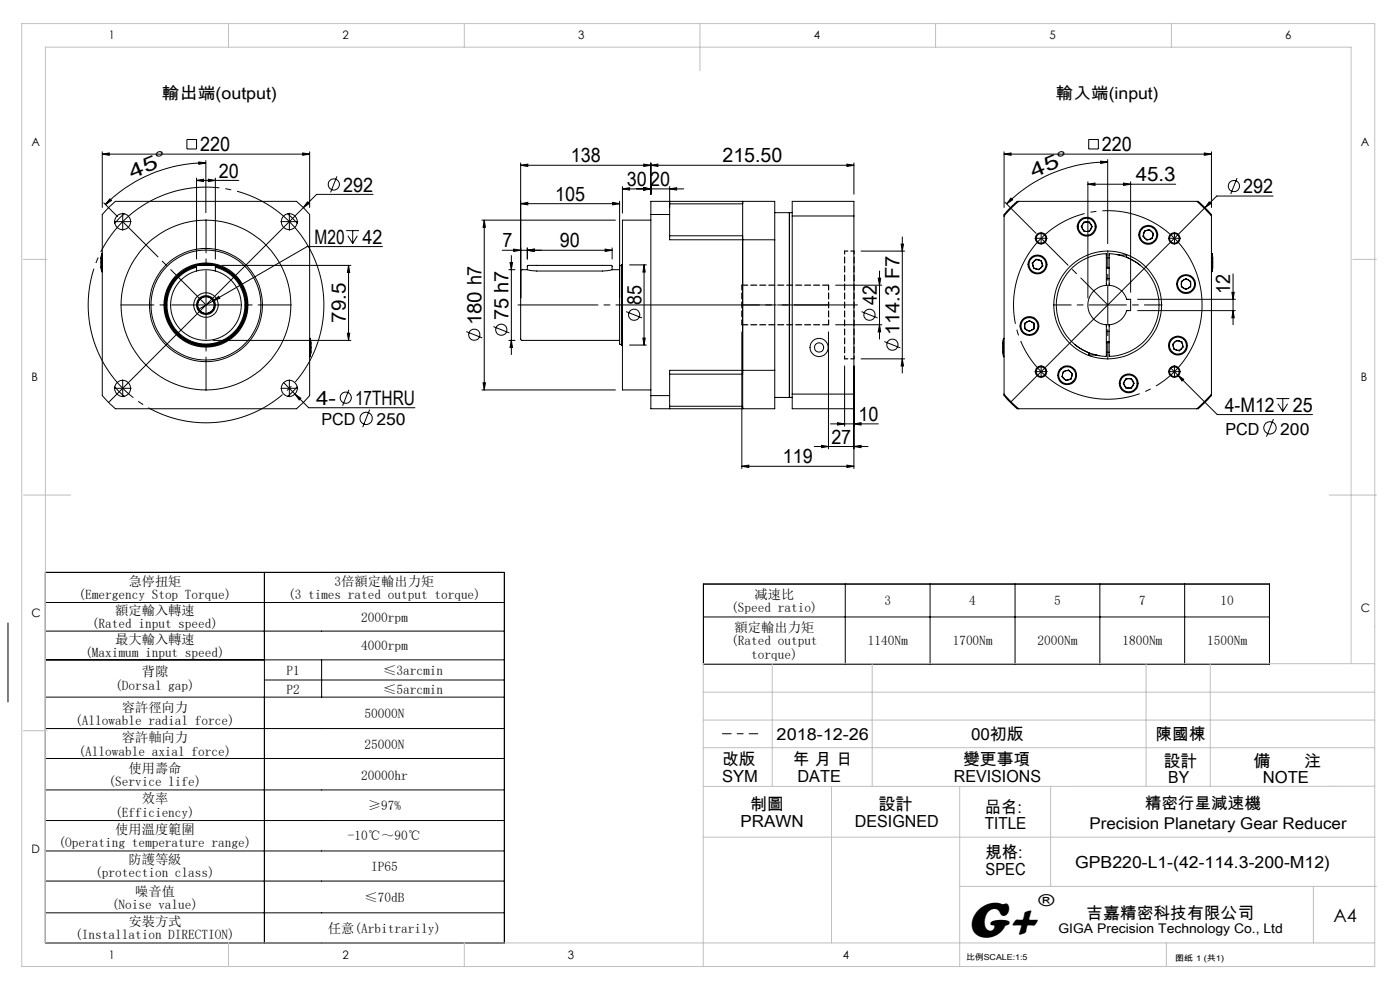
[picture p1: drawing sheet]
<svg xmlns="http://www.w3.org/2000/svg" width="297mm" height="210mm" viewBox="0 0 297 210" stroke-linecap="round" stroke-linejoin="round" font-family="sans-serif">
<g fill="none" stroke="#000" stroke-width=".21">
<path d="M21.7 32.7l1.5-.3v.5zM21.7 32.2v11.8M21.7 32.7h44M39.7 29.6h2v2h-2zM41.7 38.3l1.5-.3v.5zM41.7 37.8v17.2M41.7 38.3h9M42.2 34.4l1.5 .2-1.5 .2zM43.7 34.6a30.1 30.1 0 0 0-21.3 8.8M43.7 34.1v11M44.2 38l1.5 .3-1.5 .2zM45.7 37.8v17.2"/>
<path d="M64.2 32.4l1.5 .3-1.5 .2zM65.7 32.2v11.8M71.5 37.4l-1.4 3.4M110.5 35.1l1.5-.3v.5zM110.5 34.6v28.6M110.5 35.1h70.7M132 39.6v5.6M136.6 34.8l1.5 .3-1.5 .2zM136.6 39.8l1.5 .3-1.5 .2zM138.1 35.1l1.5-.3v.5zM138.1 34.6v6.6M142.1 39.6v4.4"/>
<path d="M179.7 34.8l1.5 .3-1.5 .2zM181.2 34.6v6.6M213 32.7l1.5-.3v.5zM213 32.7h44M213 32.2v11.8M230.8 39.1l1.5-.3v.5zM230.8 38.6v24.6M230.8 39.1h18.6M231 29.6h2v2h-2zM233.5 34.2l1.5 .2-1.5 .3zM235 34.4a30.3 30.3 0 0 0-21.5 8.8M235 33.9v17.8"/>
<path d="M238.3 38.8l1.6 .3-1.6 .2zM239.9 38.6v23.4M255.5 32.4l1.5 .3-1.5 .2zM257 32.2v11.8M262.4 37.8l-1.3 3.4M21.6 53.8l-.2 .9v2l.2 .9M21.6 53.8v3.8M21.6 53.8h.1M21.6 57.6h.1M22 43l2.9 3M22.7 44.4l1.8-1.7h38.4l1.1 1 1.7 1.8v38.4l-1 1.1-1.8 1.7h-38.4l-1.1-1-1.7-1.8v-38.4zM23.3 42.2l.3 .3-1.2 .9z"/>
<path d="M25.9 47h.2M26 46.9v.2M26.3 45.4l-2 1.9M41.7 56.7a8.3 8.3 0 0 0-4.8 12.7 8.3 8.3 0 0 0 13.6 0 8.3 8.3 0 0 0-4.8-12.7M41.7 56.4a8.5 8.5 0 0 0-5 13.1 8.5 8.5 0 0 0 14 0 8.5 8.5 0 0 0-5-13.1M41.7 57.5l.1-1.2h3.8l.1 1.2M41.7 56.4a8.6 8.6 0 0 0-5.1 13.1 8.6 8.6 0 0 0 14.2 0 8.6 8.6 0 0 0-5.2-13.1M42 56.3l1.7-.1 1.7 .1M42.4 56.3h2.6M47 56.3h27.4M61.1 45.4l1.9 1.9M61.3 47h.2"/>
<path d="M61.4 46.9v.2M65.2 42.8l.4 .4-1.3 .9zM73.4 48.9h2.8M73.8 50l1 1.6M73.9 56.3l.3 1.5h-.5zM73.9 56.3v15.9M74.8 48.9v2.7M75.8 50l-1 1.6M79.1 41.2h-11.9l-44.2 44.2M81.1 52.3h-15.9l-20 11.5M102.2 46.7h28.4M102.7 46.7l.3 1.5h-.5z"/>
<path d="M102.7 46.7v36M106.5 53.1h23.4M108 57.2h1.3M108.2 55.7h.5l-.2 1.5zM108.5 54.2v21M109 52.8l1.5 .3-1.5 .2zM110.5 43.2l1.5-.3v.6zM110.5 43.2h20.9M111.9 53.1l1.4-.3v.5zM111.9 57.2h-1.3l-.1 .3v14.5l.1 .2h20.8M111.9 57.2v-.8l.1-.1h17.7l.2 .1v.8M111.9 57.2l2 .3h13.9l2.1-.3"/>
<path d="M111.9 52.6v2.4M128.4 52.8l1.5 .3-1.5 .2zM129.9 52.6v2.4M129.9 57.2h1.5M130 42.9l1.4 .3-1.4 .3zM131.4 42.7v20.5M131.9 56.2v17M131.9 56.2l-.5 .2v16.6l.5 .2M131.9 56.2h.1M132 40.1l1.6-.3v.5zM132 40.1h13.1M133.6 56.2h3.5"/>
<path d="M136.6 56.2l.3 1.5h-.5zM136.6 56.2v17M138.1 45.5v-2.8h26.3v8.2M138.1 46.7h-6.1v36h6.1M138.1 45.5v38.4M138.1 45.5h4M142.1 40.1l1.4-.3v.5zM142.1 43.2h15.5v-.5v8.2M142.1 42.7v2.8M142.1 50h15.5v.9M142.1 45.5v5.4h22.3M157.6 50.9v27.7"/>
<path d="M164.4 45.1h3.7M164.4 50.9v27.7M167.5 45.1v39.2zM168.1 45.8v-3.1h13.1v3.1M168.1 45.8v37.8M168.1 45.8h13.1M181.2 45.8v53.6M182.7 53.3h9.2M186.3 59h.5l-.2 1.5zM186.6 57.5v14.4M191.2 51.8h.5l-.3 1.5zM191.4 50.3v28.8"/>
<path d="M213.2 42.9l6.6 6.6M213.6 44.8l2.2-2.1h38.4l.4 .3 2.4 2.5v38.4l-.7 .8-2.1 2h-38.4l-.4-.3-2.4-2.5v-38.4zM214.5 42l.3 .4-1.3 .8zM216.1 42.7l-3.1 3.1M219 55.8l.8-.8 1.1 .3 .3 1.1-.8 .8-1.1-.3zM220.7 50.6h.2M220.8 50.5v.2M230 47.1h1.1l.6 1-.6 1h-1.1l-.6-1zM234.7 59.1h.6M234.7 56.9h.6M234.7 56.7h.6M234.7 54.7h.6"/>
<path d="M237 54l-1.7-.2v6.7M237 54h.1M237 54a11 11 0 0 1 4.1 1.7M237 54l.5 .1M237.5 54.1h1.5v.5l2.1 1.1M241.1 55.7l.8 .6M241.9 56.3a10.9 10.9 0 0 1 3.4 11.9 10.9 10.9 0 0 1-10 7.4v-6.7M242.8 49l1.1-.3 .8 .8-.3 1.1-1.1 .3-.8-.8zM249 50.6h.2M249.1 50.5v.2M250.6 59.7l1-.6 1 .6v1.1l-1 .6-1-.6zM253.9 42.7l3.1 3.1"/>
<path d="M255.6 44.1l-41.3 41.3M256.5 42.8l.4 .4-1.3 .9zM257 53.8h.1M257 57.6h.1M257.1 53.8l.2 .8v2.2l-.2 .8M257.1 53.8v3.8M261.6 58.1v10.8M270.1 41.6h-12l-2.5 2.5M43.6 64.7h.2M43.7 64.6v.2M45.2 63.8l1.2-.9 .2 .4zM45.2 63.8l-3 1.8"/>
<path d="M45.2 72.2h29.2M65.7 71.8h.1M65.7 75.7h.1M65.8 71.8l.2 .9v2l-.2 1M65.8 71.8v3.9M73.7 70.7h.5l-.3 1.5zM98.9 70.3l3.4 1.4M104.7 69.3l3.4 1.3M108 72.2h1.3M108.5 72.2l.2 1.5h-.5zM131.9 73.2h.1M132.8 66.1l3.4 1.3"/>
<path d="M133.6 73.2h3.5M136.4 71.7h.5l-.3 1.5zM157.4 70.4v29M157.6 78.6v8.1v-.5h-15.5M157.6 78.6v.8h-15.5M164.4 78.6v8.1h-26.3v-2.8M164.4 78.6h-22.3v5.3M175.8 70.4v24.8M177.3 68.9h9.8M177.3 60.5h9.8M179.2 77.6v12.8M182.7 76.1h9.2"/>
<path d="M182.8 66.1l3.4 1.3M186.6 68.9l.2 1.5h-.5zM187.6 72.5l3.4 1.3M191.4 76.1l.3 1.5h-.5zM212.9 71.8l-.2 .9v2l.2 1M212.9 71.8v3.9M212.9 71.8h.1M212.9 75.7h.1M217.4 68.6l1-.6 1 .6v1.1l-1 .6-1-.6zM220.7 78.8h.2M220.8 78.7v.2M225.6 78.8l1.1-.3 .8 .8-.3 1.1-1.1 .3-.8-.8z"/>
<path d="M228.1 73.1a11.4 11.4 0 0 0 4.9 2.3M228.1 73.1l1.2 .9 1.7 .9v.4h1.5M232.4 75.3l.6 .1M233 75.4h.1M234.7 68.9v6.7l-1.7-.2M234.7 60.5v-6.6a10.3 10.3 0 0 0-8.4 4.2 10.9 10.9 0 0 0 1.8 15M234.7 60.5a4.2 4.2 0 0 0-3.9 4.2 4.2 4.2 0 0 0 3.9 4.2M234.7 70.3h.6M234.7 72.5h.6M234.7 68.9h.6M234.7 60.5h.6M234.7 72.7h.6"/>
<path d="M234.7 74.7h.6M234.9 64.7h.2M235 64.6v.2M235.3 60.5a4.5 4.5 0 0 1 3.8 3h.8v2.4h-.8a4.4 4.4 0 0 1-3.8 3M241.3 65.9h20.8M241.3 63.5h20.8M248.4 78.1l9.8 9.8h20.2M248.8 73l.8-.8 1.1 .3 .3 1.1-.8 .8-1.1-.3zM249 78.8h.2M249.1 78.7v.2M249.9 79.6l1.2 .9-.3 .3zM261.3 62h.5l-.2 1.5z"/>
<path d="M261.6 65.9l.2 1.5h-.5zM24.3 82.1l2 2M25.9 82.4h.2M26 82.3v.2M60.2 81.2l2.4 2.4M61.3 82.4h.2M61.4 82.3v.2M62.6 83.6l1.2 .9-.3 .3zM62.6 83.6l2.9 2.9h22.5M63 82.1l-1.9 2M74 82.7l-1.3 3.4M78.4 86.9l-1.5 3.7"/>
<path d="M102.2 82.7h28.4M102.5 81.2h.5l-.3 1.5zM138.1 83.9h4M142.1 83.9v2.8M157.4 98.9l1.5-.2v.5zM157.4 98.9h23.8M164.4 84.3h3.7M168.1 83.6h13.1v3.1h-13.1zM172.8 94.7h11.3M174.3 94.5l1.5 .2-1.5 .3zM176.2 89.9h10.1M177.7 89.7l1.5 .2-1.5 .3z"/>
<path d="M179.7 98.7l1.5 .2-1.5 .3zM181.2 89.9l1.5-.2v.5zM181.2 94.7l1.5-.2v.5zM213 83.6l3.1 3.1M238.9 80.3h1.1l.6 1-.6 1h-1.1l-.6-1zM257 83.6l-3.1 3.1M270.2 88.9l-1.5 3.7M270.8 84.6h2.7M271.1 85.6l1 1.7M272.1 84.6v2.7M273.2 85.6l-1.1 1.7M1.7 132.1v16.8"/>
<path d="M9.6 121.4h97.4v78.6h-97.4zM9.6 127.8h97.4M9.6 133.9h97.4M9.6 140h97.4M56.1 121.4v78.6M68.2 140v7.9M149.2 123.9h120.1v17h-120.1zM149.2 130.9h120.1M179.3 123.9v17M197.3 123.9v17M215.3 123.9v17M233.3 123.9v17"/>
<path d="M251.3 123.9v17M9.6 147.9h97.4M9.6 154.5h97.4M56.1 144.2h50.9M9.6 160.9h97.4M9.6 167.6h97.4M9.6 174.1h97.4M9.6 180.5h97.4M9.6 186.9h97.4M9.6 193.6h97.4"/>
<circle cx="70.8" cy="39.1" r="1.19"/>
<circle cx="261.8" cy="39.5" r="1.19"/>
<circle cx="26" cy="47" r="1.7"/>
<circle cx="61.4" cy="47" r="1.7"/>
<circle cx="220.1" cy="56.1" r="2.01"/>
<circle cx="220.1" cy="56.1" r="1.79"/>
<circle cx="220.1" cy="56.1" r="1"/>
<circle cx="220.8" cy="50.6" r="1.02"/>
<circle cx="220.8" cy="50.5" r="1.21"/>
<circle cx="230.5" cy="48.1" r="1.81"/>
<circle cx="230.5" cy="48.1" r="1.01"/>
<circle cx="230.5" cy="48.1" r="2.01"/>
<circle cx="243.6" cy="49.8" r="2.01"/>
<circle cx="243.6" cy="49.8" r=".99"/>
<circle cx="243.6" cy="49.8" r="1.79"/>
<circle cx="249.1" cy="50.6" r="1.02"/>
<circle cx="249.1" cy="50.6" r="1.2"/>
<circle cx="43.7" cy="64.7" r="1.82"/>
<circle cx="43.7" cy="64.7" r="12"/>
<circle cx="43.7" cy="64.7" r="8.9"/>
<circle cx="43.7" cy="64.7" r="1.75"/>
<circle cx="43.7" cy="64.7" r="8.7"/>
<circle cx="43.7" cy="64.7" r="2.6"/>
<circle cx="43.7" cy="64.7" r="7.5"/>
<circle cx="43.7" cy="64.7" r="11.7"/>
<circle cx="43.7" cy="64.7" r="18"/>
<circle cx="43.7" cy="64.7" r="2"/>
<circle cx="100.6" cy="71" r="1.19"/>
<circle cx="106.3" cy="69.9" r="1.2"/>
<circle cx="134.5" cy="66.8" r="1.19"/>
<circle cx="173.8" cy="73.7" r=".98"/>
<circle cx="173.8" cy="73.7" r="1.93"/>
<circle cx="184.4" cy="66.8" r="1.2"/>
<circle cx="189.3" cy="73.1" r="1.19"/>
<circle cx="218.4" cy="69.2" r="1.79"/>
<circle cx="218.4" cy="69.2" r=".99"/>
<circle cx="218.4" cy="69.1" r="2"/>
<circle cx="220.8" cy="78.8" r="1.03"/>
<circle cx="220.8" cy="78.8" r="1.21"/>
<circle cx="226.4" cy="79.6" r=".99"/>
<circle cx="226.4" cy="79.6" r="1.81"/>
<circle cx="226.4" cy="79.6" r="1.99"/>
<circle cx="235" cy="64.7" r="11.4"/>
<circle cx="249.1" cy="78.8" r="1.2"/>
<circle cx="249.1" cy="78.8" r="1.03"/>
<circle cx="249.9" cy="73.3" r=".99"/>
<circle cx="249.9" cy="73.3" r="1.8"/>
<circle cx="249.9" cy="73.3" r="2"/>
<circle cx="251.6" cy="60.3" r=".99"/>
<circle cx="251.6" cy="60.2" r="1.8"/>
<circle cx="251.6" cy="60.3" r="2.01"/>
<circle cx="26" cy="82.4" r="1.7"/>
<circle cx="61.4" cy="82.4" r="1.7"/>
<circle cx="73.3" cy="84.4" r="1.2"/>
<circle cx="77.7" cy="88.7" r="1.31"/>
<circle cx="239.4" cy="81.3" r="1.8"/>
<circle cx="239.4" cy="81.3" r="1"/>
<circle cx="239.5" cy="81.3" r="2"/>
<circle cx="269.4" cy="90.8" r="1.3"/>
</g>
<path d="M67.6 57.4a25 25 0 0 0-41.9-10.1 25 25 0 0 0 11.5 41.5 25 25 0 0 0 30.8-30.1l-.4-1.3" fill="none" stroke="#000" stroke-width=".21" stroke-dasharray="30.5 1.3 1.3 1.3" stroke-dashoffset="5.3" stroke-linecap="butt"/>
<path d="M254.1 58.8a20 20 0 0 0-33.4-8.1 20 20 0 0 0 9 33.3 20 20 0 0 0 24.8-23.9l-.4-1.3" fill="none" stroke="#000" stroke-width=".21" stroke-dasharray="30.5 1.3 1.3 1.3" stroke-dashoffset="3.8" stroke-linecap="butt"/>
<path d="M181.9 64.7h-72" fill="none" stroke="#000" stroke-width=".21" stroke-dasharray="30.5 1.3 1.3 1.3" stroke-dashoffset="13.5"/>
<g fill="none" stroke="#000" stroke-width=".21" stroke-dasharray="30.5 1.3 1.3 1.3">
<path d="M25.8 47h-1.6M26 46.8v-1.6M26 47.2v1.6M26.2 47h1.6M61.2 47h-1.6M61.4 46.8v-1.6M61.4 47.2v1.6M61.6 47h1.6M220.7 50.5h-1.1M220.9 50.3v-1.1M220.9 50.7v1.2M221.1 50.5h1.1"/>
<path d="M249 50.5h-1.2M249.2 50.3v-1.1M249.2 50.7v1.2M249.4 50.5h1.1M220.7 78.8h-1.1M220.9 78.6v-1.1M220.9 79v1.1M221.1 78.8h1.1M249 78.8h-1.2M249.2 78.6v-1.1M249.2 79v1.1M249.4 78.8h1.1"/>
<path d="M25.8 82.4h-1.6M26 82.2v-1.6M26 82.6v1.6M26.2 82.4h1.6M61.2 82.4h-1.6M61.4 82.2v-1.6M61.4 82.6v1.6M61.6 82.4h1.6"/>
</g>
<path d="M234.8 64.7h-11.3M235 64.5v-11.3M235 64.9v11.3M235.2 64.7h11.3" fill="none" stroke="#000" stroke-width=".21" stroke-dasharray="30.5 1.3 1.3 1.3" stroke-dashoffset="26.7"/>
<path d="M43.5 64.7h-17.9M43.7 64.5v-17.9M43.7 64.9v17.9M43.9 64.7h17.9" fill="none" stroke="#000" stroke-width=".21" stroke-dasharray="30.5 1.3 1.3 1.3" stroke-dashoffset="23.4"/>
<path d="M153.3 155.6h7.5" fill="none" stroke="#000" stroke-width=".21" stroke-dasharray="30.5 1.3 1.3 1.3" stroke-dashoffset="28.6"/>
<path d="M26 47l17.7 17.7" fill="none" stroke="#000" stroke-width=".21" stroke-dasharray="30.5 1.3 1.3 1.3" stroke-dashoffset="19.9"/>
<path d="M220.9 50.5l14.1 14.2" fill="none" stroke="#000" stroke-width=".21" stroke-dasharray="30.5 1.3 1.3 1.3" stroke-dashoffset="22.4"/>
<path d="M157.4 64.7h18.4" fill="none" stroke="#000" stroke-width=".21" stroke-dasharray="30.5 1.3 1.3 1.3" stroke-dashoffset="23.2"/>
<path d="M157.4 60.5h18.4M157.4 68.9h18.4" fill="none" stroke="#000" stroke-width=".25" stroke-dasharray="1.3 .6"/>
<path d="M157.4 60.5v8.4M175.8 60.5v8.4" fill="none" stroke="#000" stroke-width=".25" stroke-dasharray="1.3 .6" stroke-dashoffset=".2"/>
<path d="M179.2 53.3h2M179.2 53.3v22.8M181.2 53.3v22.8M179.2 76.1h2" fill="none" stroke="#000" stroke-width=".25" stroke-dasharray="1.3 .6" stroke-dashoffset=".6"/>
<g fill="none" stroke="#c0c0c0" stroke-width=".21">
<path d="M4.6 5h287v200h-287zM48.5 5v5M98.5 5v5M148.5 5v10M198.5 5v5M248.5 5v5M5 55h5M287 55h5M5 105h10M282 105h10M5 155h5M149.2 152.7h142.4"/>
<path d="M149.2 146.8h142.4M149.2 158.6h142.4M163.8 140.8v26M185 140.8v26M243.1 140.8v26M256.8 140.8v26M286.6 140.8v-130.8h-277v190h282M291.6 140.8h-142.4v64.2M149.2 177.6h142.4M176.4 166.8v33.2M203.6 166.8v38.2M222.9 166.8v21.2"/>
<path d="M291.6 166.8h-142.4M203.6 188h88.4M278.6 188v12M48.5 200v5M98.5 200v5M247.4 200v5"/>
</g>
<g fill="#000">
<path d="M41.7 38.3l1.5-.3v.5zM44.2 38l1.5 .3-1.5 .2zM213 32.7l1.5-.3v.5zM255.5 32.4l1.5 .3-1.5 .2z"/>
<path d="M42.2 34.4l1.5 .2-1.5 .2zM23.3 42.2l.3 .3-1.2 .9z"/>
<path d="M64.2 32.4l1.5 .3-1.5 .2zM21.7 32.7l1.5-.3v.5zM238.3 38.8l1.6 .3-1.6 .2zM230.8 39.1l1.5-.3v.5z"/>
<path d="M110.5 35.1l1.5-.3v.5zM136.6 34.8l1.5 .3-1.5 .2zM138.1 35.1l1.5-.3v.5zM179.7 34.8l1.5 .3-1.5 .2zM132 40.1l1.6-.3v.5zM136.6 39.8l1.5 .3-1.5 .2zM136.6 39.8l1.5 .3-1.5 .2zM142.1 40.1l1.4-.3v.5zM109 52.8l1.5 .3-1.5 .2zM111.9 53.1l1.4-.3v.5zM110.5 43.2l1.5-.3v.6zM130 42.9l1.4 .3-1.4 .3z"/>
<path d="M233.5 34.2l1.5 .2-1.5 .3zM214.5 42l.3 .4-1.3 .8z"/>
<path d="M65.2 42.8l-.9 1.3 1.3-.9zM62.6 83.6l.9 1.2 .3-.3zM45.2 63.8l1.4-.5-.2-.4zM256.5 42.8l-.9 1.3 1.3-.9zM249.9 79.6l.9 1.2 .3-.3z"/>
<path d="M73.9 56.3l.3 1.5h-.5zM73.7 70.7h.5l-.3 1.5z"/>
<path d="M108.2 55.7h.5l-.2 1.5zM108.5 72.2l.2 1.5h-.5zM102.7 46.7l.3 1.5h-.5zM102.5 81.2h.5l-.3 1.5z"/>
<path d="M111.9 53.1l1.4-.3v.5zM128.4 52.8l1.5 .3-1.5 .2z"/>
<path d="M136.4 71.7h.5l-.3 1.5zM136.6 56.2l.3 1.5h-.5z"/>
<path d="M186.6 68.9l.2 1.5h-.5zM186.3 59h.5l-.2 1.5zM191.4 76.1l.3 1.5h-.5zM191.2 51.8h.5l-.3 1.5z"/>
<path d="M261.6 65.9l.2 1.5h-.5zM261.3 62h.5l-.2 1.5z"/>
<path d="M177.7 89.7l1.5 .2-1.5 .3zM181.2 89.9l1.5-.2v.5zM157.4 98.9l1.5-.2v.5zM179.7 98.7l1.5 .2-1.5 .3zM174.3 94.5l1.5 .2-1.5 .3zM181.2 94.7l1.5-.2v.5z"/>
</g>
<text font-size="11" x="205.1" y="198.7">G+</text>
<g font-size="4.2">
<text x="42.4" y="32.1">220</text>
<text x="121.1" y="34.4">138</text>
<text x="153.3" y="34.4">215.50</text>
<text x="233.7" y="32.1">220</text>
<text x="28" y="37.9" transform="rotate(-23 28 37.9)">4 5 °</text>
<text x="46.4" y="37.7">20</text>
<text x="72.8" y="40.6">292</text>
<text x="133" y="39.4">30</text>
<text x="138" y="39.4">20</text>
<text x="219.3" y="37.7" transform="rotate(-23 219.3 37.7)">4 5 °</text>
<text x="240.9" y="38.5">45.3</text>
<text x="263.7" y="41">292</text>
<text x="117.8" y="42.6">105</text>
<text x="66.7" y="51.7">M20</text>
<text x="76.9" y="51.7">42</text>
<text x="106.6" y="52.5">7</text>
<text x="118.8" y="52.5">90</text>
<text x="136.1" y="64.8" transform="rotate(-90 136.1 64.8)">85</text>
<text x="186" y="64.8" transform="rotate(-90 186 64.8)">42</text>
<text x="261" y="62.3" transform="rotate(-90 261 62.3)">12</text>
<text x="73.4" y="68.5" transform="rotate(-90 73.4 68.5)">79.5</text>
<text x="102.2" y="69" transform="rotate(-90 102.2 69)">180 h7</text>
<text x="107.9" y="68" transform="rotate(-90 107.9 68)">75 h7</text>
<text x="190.9" y="71.1" transform="rotate(-90 190.9 71.1)">114.3 F7</text>
<text x="67.1" y="85.9">4-</text>
<text x="75.3" y="85.9">17THRU</text>
<text x="182.1" y="89.3">10</text>
<text x="259.8" y="87.3">4-M12</text>
<text x="274.2" y="87.3">25</text>
<text x="176.4" y="94.1">27</text>
<text x="166.1" y="98.3">119</text>
</g>
<text font-size="3.9" x="282.9" y="195.5">A4</text>
<g font-size="3.5">
<text x="34.4" y="21.1">輸出端(output)</text>
<text x="224" y="21.1">輸入端(input)</text>
<text x="68.2" y="90.2">PCD</text>
<text x="79.8" y="90.2">250</text>
<text x="260" y="92.2">PCD</text>
<text x="271.6" y="92.2">200</text>
<text x="164.8" y="157">2018-12-26</text>
<text x="206" y="157">00初版</text>
<text x="245.2" y="157">陳國棟</text>
<text x="153.2" y="162.3">改版</text>
<text x="153.2" y="165.8">SYM</text>
<text x="168.2" y="162.3">年 月 日</text>
<text x="169.2" y="165.8">DATE</text>
<text x="202.4" y="165.8">REVISIONS</text>
<text x="204.3" y="162.3">變更事項</text>
<text x="246.9" y="162.6">設計</text>
<text x="247.9" y="166.1">BY</text>
<text x="265.9" y="162.6">備</text>
<text x="267.9" y="166.1">NOTE</text>
<text x="276.6" y="162.6">注</text>
<text x="159.1" y="171.9">制圖</text>
<text x="186.4" y="171.9">設計</text>
<text x="208.9" y="172.4">品名:</text>
<text x="157.1" y="175.4">PRAWN</text>
<text x="181.3" y="175.4">DESIGNED</text>
<text x="208.9" y="175.9">TITLE</text>
<text x="209.1" y="182.1">規格:</text>
<text x="209.1" y="185.6">SPEC</text>
<text x="228.1" y="184.2">GPB220-L1-(42-114.3-200-M12)</text>
<text x="220.3" y="192.2">®</text>
<text x="230.5" y="194.8">吉嘉精密科技有限公司</text>
</g>
<g font-size="3.4">
<text x="242.9" y="171.6">精密行星減速機</text>
<text x="231.1" y="175.9">Precision Planetary Gear Reducer</text>
</g>
<g font-size="2.8">
<text x="27.2" y="124.2">急停扭矩</text>
<text x="71" y="124.2">3倍額定輸出力矩</text>
<text x="16.7" y="127">(Emergency Stop Torque)</text>
<text x="24.4" y="130.4">額定輸入轉速</text>
<text x="61.1" y="127">(3 times rated output torque)</text>
<text x="76.6" y="131.8">2000rpm</text>
<text x="155.1" y="129.8">(Speed ratio)</text>
<text x="160.1" y="127">减速比</text>
<text x="187.6" y="128.4">3</text>
<text x="205.6" y="128.4">4</text>
<text x="223.6" y="128.4">5</text>
<text x="241.6" y="128.4">7</text>
<text x="258.9" y="128.4">10</text>
<text x="19.5" y="133.3">(Rated input speed)</text>
<text x="24.4" y="136.5">最大輸入轉速</text>
<text x="76.6" y="137.9">4000rpm</text>
<text x="155.1" y="136.9">(Rated output</text>
<text x="155.8" y="134">額定輸出力矩</text>
<text x="184.1" y="136.9">1140Nm</text>
<text x="202.1" y="136.9">1700Nm</text>
<text x="220.1" y="136.9">2000Nm</text>
<text x="238.1" y="136.9">1800Nm</text>
<text x="256.1" y="136.9">1500Nm</text>
<text x="18.1" y="139.3">(Maximum input speed)</text>
<text x="30.1" y="143.5">背隙</text>
<text x="60.8" y="143.1">P1</text>
<text x="81.3" y="143.1">≤3arcmin</text>
<text x="159.3" y="139.7">torque)</text>
<text x="24.4" y="146.3">(Dorsal gap)</text>
<text x="60.8" y="147.2">P2</text>
<text x="81.3" y="147.2">≤5arcmin</text>
<text x="16" y="153.8">(Allowable radial force)</text>
<text x="25.8" y="151">容許徑向力</text>
<text x="77.3" y="152.4">50000N</text>
<text x="16.7" y="160.3">(Allowable axial force)</text>
<text x="25.8" y="157.5">容許軸向力</text>
<text x="77.3" y="158.9">25000N</text>
<text x="23" y="166.8">(Service life)</text>
<text x="27.2" y="164">使用壽命</text>
<text x="76.6" y="165.4">20000hr</text>
<text x="24.4" y="173.2">(Efficiency)</text>
<text x="30.1" y="170.4">效率</text>
<text x="78" y="171.8">≥97%</text>
<text x="12.4" y="179.7">(Operating temperature range)</text>
<text x="24.4" y="176.9">使用溫度範圍</text>
<text x="73.8" y="178.3">-10℃～90℃</text>
<text x="27.2" y="183.3">防護等級</text>
<text x="78.7" y="184.7">IP65</text>
<text x="20.2" y="186.1">(protection class)</text>
<text x="28.7" y="190">噪音值</text>
<text x="77.3" y="191.4">≤70dB</text>
<text x="23.7" y="192.8">(Noise value)</text>
<text x="27.2" y="196.4">安裝方式</text>
<text x="69.6" y="197.8">任意(Arbitrarily)</text>
<text x="224.5" y="197.8">GIGA Precision Technology Co., Ltd</text>
<text x="16" y="199.2">(Installation DIRECTION)</text>
</g>
<g font-size="2.5">
<text x="23.1" y="8.4">1</text>
<text x="72.7" y="8.4">2</text>
<text x="122.7" y="8.4">3</text>
<text x="172.7" y="8.4">4</text>
<text x="222.7" y="8.4">5</text>
<text x="272.7" y="8.4">6</text>
<text x="6.7" y="30.9">A</text>
<text x="288.7" y="30.9">A</text>
<text x="6.7" y="80.9">B</text>
<text x="288.7" y="80.9">B</text>
<text x="6.7" y="130.9">C</text>
<text x="288.7" y="129.9">C</text>
<text x="6.7" y="180.9">D</text>
<text x="23.1" y="203.4">1</text>
<text x="72.7" y="203.4">2</text>
<text x="120.5" y="203.4">3</text>
<text x="178.8" y="203.4">4</text>
</g>
<g font-size="1.7">
<text x="204.9" y="203.7">比例SCALE:1:5</text>
<text x="249.3" y="203.8">图纸 1 (共1)</text>
</g>
</svg>
